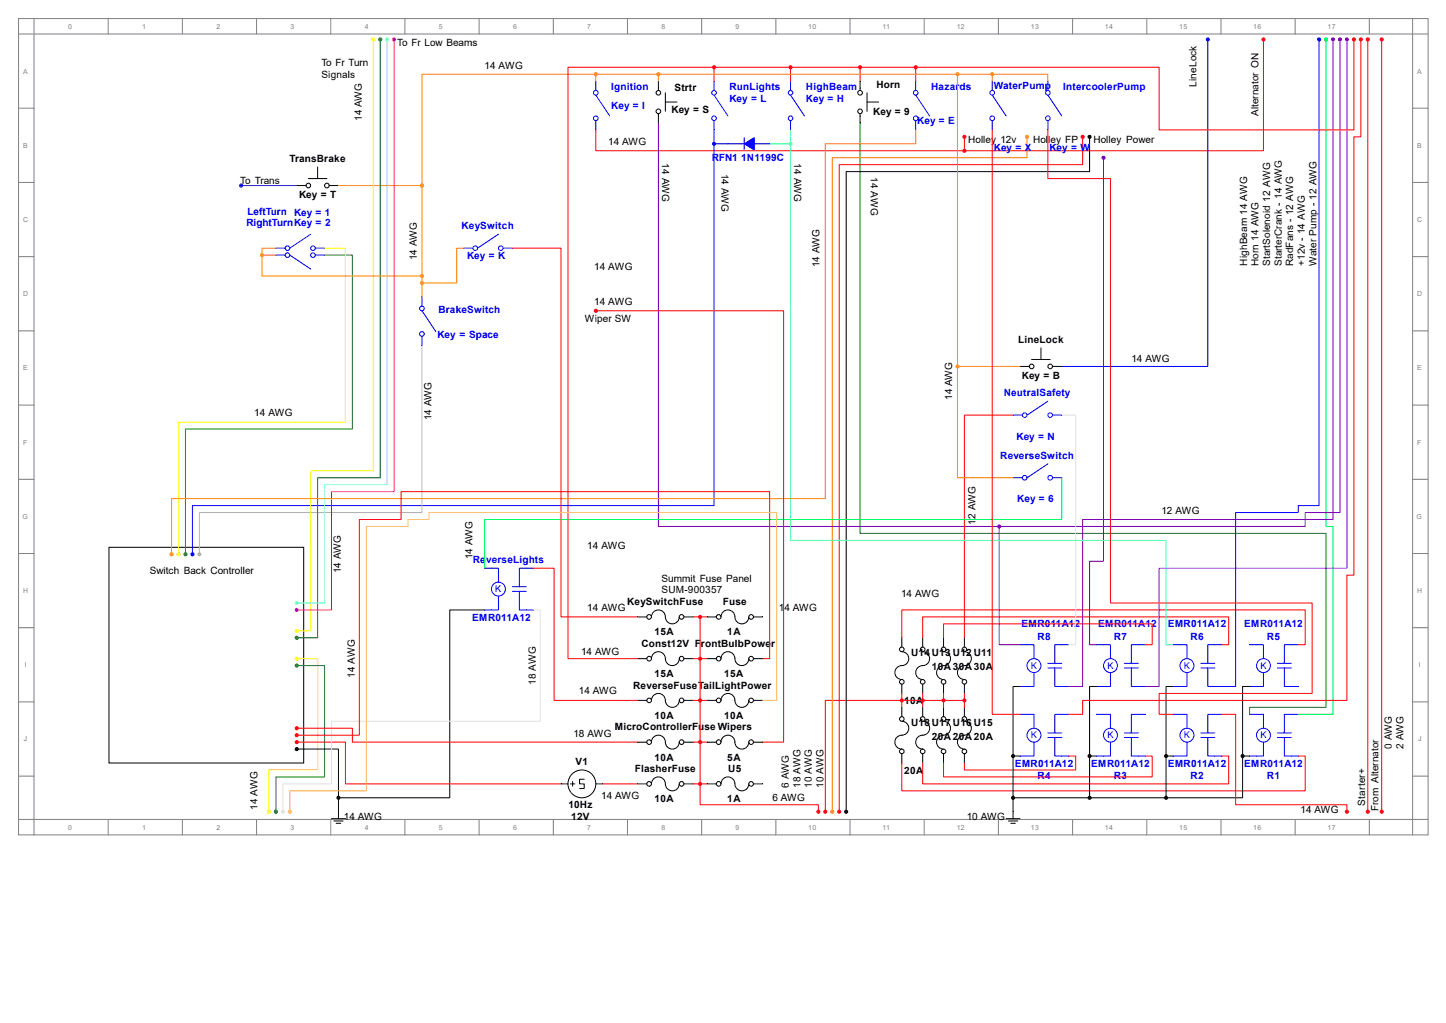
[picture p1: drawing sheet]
<svg xmlns="http://www.w3.org/2000/svg" width="594mm" height="420mm" viewBox="0 0 594 420" stroke-linecap="round" stroke-linejoin="round" font-family="sans-serif">
<g fill="none" stroke="#808080" stroke-width=".41">
<path d="M7.6 7.6h578.8v335.1h-578.8zM7.6 14h578.8M14 7.6v335.1M44.4 7.6v6.4M74.9 7.6v6.4M105.3 7.6v6.4M135.8 7.6v6.4M166.3 7.6v6.4M196.7 7.6v6.4M227.2 7.6v6.4M257.6 7.6v6.4M288.1 7.6v6.4"/>
<path d="M318.6 7.6v6.4M349 7.6v6.4M379.5 7.6v6.4M409.9 7.6v6.4M440.4 7.6v6.4M470.9 7.6v6.4M501.3 7.6v6.4M531.8 7.6v6.4M562.2 7.6v6.4M580 7.6v335.1M7.6 44.4h6.4M580 44.4h6.4"/>
<path d="M7.6 74.9h6.4M580 74.9h6.4M7.6 105.3h6.4M580 105.3h6.4M7.6 135.8h6.4M580 135.8h6.4M7.6 166.3h6.4M580 166.3h6.4M7.6 196.7h6.4M580 196.7h6.4M7.6 227.2h6.4M580 227.2h6.4"/>
<path d="M7.6 257.7h6.4M580 257.7h6.4M7.6 288.1h6.4M580 288.1h6.4M7.6 318.6h6.4M580 318.6h6.4M7.6 336.3h578.8M44.4 336.3v6.4M74.9 336.3v6.4M105.3 336.3v6.4M135.8 336.3v6.4M166.3 336.3v6.4"/>
<path d="M196.7 336.3v6.4M227.2 336.3v6.4M257.6 336.3v6.4M288.1 336.3v6.4M318.6 336.3v6.4M349 336.3v6.4M379.5 336.3v6.4M409.9 336.3v6.4M440.4 336.3v6.4M470.9 336.3v6.4M501.3 336.3v6.4M531.8 336.3v6.4"/>
<path d="M562.2 336.3v6.4"/>
</g>
<path d="M244.6 39l5.7 8.6" fill="none" stroke="#00f" stroke-width=".41"/>
<g fill="none" stroke="#00f" stroke-width=".41">
<path d="M244.6 49.5v3.8"/>
<circle cx="244.6" cy="48.5" r=".95"/>
</g>
<g fill="none" stroke="#00f" stroke-width=".41">
<path d="M244.6 33.3v3.8M293.2 39l5.7 8.6"/>
<circle cx="244.6" cy="38.1" r=".95"/>
</g>
<g fill="none" stroke="#000" stroke-width=".41">
<path d="M270.3 33.3v3.8M273.2 38.1v7.6M270.3 46.6v3.9M273.2 41.9h4.8"/>
<circle cx="270.3" cy="38.1" r=".95"/>
<circle cx="270.3" cy="45.7" r=".95"/>
</g>
<g fill="none" stroke="#00f" stroke-width=".41">
<path d="M293.2 49.5v3.8"/>
<circle cx="293.2" cy="48.5" r=".95"/>
</g>
<g fill="none" stroke="#00f" stroke-width=".41">
<path d="M293.2 33.3v3.8M324.6 39l5.7 8.6"/>
<circle cx="293.2" cy="38.1" r=".95"/>
</g>
<g fill="none" stroke="#00f" stroke-width=".41">
<path d="M324.6 49.5v3.8"/>
<circle cx="324.6" cy="48.5" r=".95"/>
</g>
<g fill="none" stroke="#00f" stroke-width=".41">
<path d="M324.6 33.3v3.8M127.6 96.1l-8.6 5.8"/>
<circle cx="324.6" cy="38.1" r=".95"/>
</g>
<g fill="none" stroke="#000" stroke-width=".41">
<path d="M353.2 33.3v3.8M356 38.1v7.6M353.2 46.6v3.9M356 41.9h4.8"/>
<circle cx="353.2" cy="38.1" r=".95"/>
<circle cx="353.2" cy="45.7" r=".95"/>
</g>
<g fill="none" stroke="#00f" stroke-width=".41">
<path d="M129.5 101.9h3.8"/>
<circle cx="128.5" cy="101.9" r=".95"/>
</g>
<g fill="none" stroke="#00f" stroke-width=".41">
<path d="M113.3 101.9h3.8M119 104.7l8.6 5.7"/>
<circle cx="118" cy="101.9" r=".95"/>
</g>
<g fill="none" stroke="#00f" stroke-width=".41">
<path d="M129.5 104.7h3.8"/>
<circle cx="128.5" cy="104.7" r=".95"/>
</g>
<g fill="none" stroke="#00f" stroke-width=".41">
<path d="M204.7 96.1l-8.6 5.8M113.3 104.7h3.8"/>
<circle cx="118" cy="104.7" r=".95"/>
</g>
<g fill="none" stroke="#00f" stroke-width=".41">
<path d="M206.6 101.9h3.8"/>
<circle cx="205.6" cy="101.9" r=".95"/>
</g>
<g fill="none" stroke="#00f" stroke-width=".41">
<path d="M190.4 101.9h3.8"/>
<circle cx="195.1" cy="101.9" r=".95"/>
</g>
<g fill="none" stroke="#000" stroke-width=".41">
<path d="M261.8 253.2h3.8M267.5 253.2a2.86 2.86 0 0 1 2.8-2.8 2.86 2.86 0 0 1 2.9 2.8 2.85 2.85 0 0 0 2.9 2.9 2.85 2.85 0 0 0 2.8-2.9M280.8 253.2h3.8M290.3 253.2h3.8M296 253.2a2.86 2.86 0 0 1 2.9-2.8 2.86 2.86 0 0 1 2.9 2.8 2.85 2.85 0 0 0 2.8 2.9 2.85 2.85 0 0 0 2.9-2.9M309.4 253.2h3.8M261.8 270.3h3.8M267.5 270.3a2.86 2.86 0 0 1 2.8-2.8 2.86 2.86 0 0 1 2.9 2.8 2.85 2.85 0 0 0 2.9 2.9 2.85 2.85 0 0 0 2.8-2.9M280.8 270.3h3.8M290.3 270.3h3.8M296 270.3a2.86 2.86 0 0 1 2.9-2.8 2.86 2.86 0 0 1 2.9 2.8 2.85 2.85 0 0 0 2.8 2.9 2.85 2.85 0 0 0 2.9-2.9M309.4 270.3h3.8"/>
<path d="M261.8 287.5h3.8M267.5 287.5a2.86 2.86 0 0 1 2.8-2.9 2.86 2.86 0 0 1 2.9 2.9 2.85 2.85 0 0 0 2.9 2.8 2.85 2.85 0 0 0 2.8-2.8M280.8 287.5h3.8M290.3 287.5h3.8M296 287.5a2.86 2.86 0 0 1 2.9-2.9 2.86 2.86 0 0 1 2.9 2.9 2.85 2.85 0 0 0 2.8 2.8 2.85 2.85 0 0 0 2.9-2.8M309.4 287.5h3.8M261.8 304.6h3.8M267.5 304.6a2.86 2.86 0 0 1 2.8-2.8 2.86 2.86 0 0 1 2.9 2.8 2.85 2.85 0 0 0 2.9 2.9 2.85 2.85 0 0 0 2.8-2.9M280.8 304.6h3.8M290.3 304.6h3.8M296 304.6a2.86 2.86 0 0 1 2.9-2.8 2.86 2.86 0 0 1 2.9 2.8 2.85 2.85 0 0 0 2.8 2.9 2.85 2.85 0 0 0 2.9-2.9M309.4 304.6h3.8"/>
<path d="M261.8 321.7h3.8M267.5 321.7a2.86 2.86 0 0 1 2.8-2.8 2.86 2.86 0 0 1 2.9 2.8 2.85 2.85 0 0 0 2.9 2.9 2.85 2.85 0 0 0 2.8-2.9M280.8 321.7h3.8M290.3 321.7h3.8M296 321.7a2.86 2.86 0 0 1 2.9-2.8 2.86 2.86 0 0 1 2.9 2.8 2.85 2.85 0 0 0 2.8 2.9 2.85 2.85 0 0 0 2.9-2.9M309.4 321.7h3.8"/>
<circle cx="266.5" cy="253.2" r=".95"/>
<circle cx="279.9" cy="253.2" r=".95"/>
<circle cx="295.1" cy="253.2" r=".95"/>
<circle cx="308.4" cy="253.2" r=".95"/>
<circle cx="266.5" cy="270.3" r=".95"/>
<circle cx="279.9" cy="270.3" r=".95"/>
<circle cx="295.1" cy="270.3" r=".95"/>
<circle cx="308.4" cy="270.3" r=".95"/>
<circle cx="266.5" cy="287.5" r=".95"/>
<circle cx="279.9" cy="287.5" r=".95"/>
<circle cx="295.1" cy="287.5" r=".95"/>
<circle cx="308.4" cy="287.5" r=".95"/>
<circle cx="266.5" cy="304.6" r=".95"/>
<circle cx="279.9" cy="304.6" r=".95"/>
<circle cx="295.1" cy="304.6" r=".95"/>
<circle cx="308.4" cy="304.6" r=".95"/>
<circle cx="266.5" cy="321.7" r=".95"/>
<circle cx="279.9" cy="321.7" r=".95"/>
<circle cx="295.1" cy="321.7" r=".95"/>
<circle cx="308.4" cy="321.7" r=".95"/>
</g>
<circle cx="287.5" cy="321.7" r=".63" fill="#f00"/>
<g fill="none" stroke="#f00" stroke-width=".41">
<path d="M284.6 321.7h5.7"/>
<circle cx="287.5" cy="321.7" r=".63"/>
</g>
<circle cx="287.5" cy="304.6" r=".63" fill="#f00"/>
<g fill="none" stroke="#f00" stroke-width=".41">
<path d="M284.6 304.6h5.7M287.5 304.6v17.1"/>
<circle cx="287.5" cy="304.6" r=".63"/>
</g>
<circle cx="287.5" cy="287.5" r=".63" fill="#f00"/>
<g fill="none" stroke="#f00" stroke-width=".41">
<path d="M284.6 287.5h5.7M287.5 287.5v17.1"/>
<circle cx="287.5" cy="287.5" r=".63"/>
</g>
<circle cx="287.5" cy="270.3" r=".63" fill="#f00"/>
<g fill="none" stroke="#f00" stroke-width=".41">
<path d="M284.6 270.3h5.7M287.5 270.3v17.2"/>
<circle cx="287.5" cy="270.3" r=".63"/>
</g>
<circle cx="287.5" cy="253.2" r=".63" fill="#f00"/>
<g fill="none" stroke="#f00" stroke-width=".41">
<path d="M284.6 253.2h5.7M287.5 253.2v17.1"/>
<circle cx="287.5" cy="253.2" r=".63"/>
</g>
<path d="M173.2 127.6l5.8 8.5" fill="none" stroke="#00f" stroke-width=".41"/>
<g fill="none" stroke="#00f" stroke-width=".41">
<path d="M173.2 138v3.8"/>
<circle cx="173.2" cy="137.1" r=".95"/>
</g>
<g fill="none" stroke="#00f" stroke-width=".41">
<path d="M173.2 121.8v3.9"/>
<circle cx="173.2" cy="126.6" r=".95"/>
</g>
<circle cx="244.6" cy="30.5" r=".63" fill="#ff8000"/>
<g fill="none" stroke="#ff8000" stroke-width=".41">
<path d="M244.6 30.5v2.8"/>
<circle cx="244.6" cy="30.5" r=".63"/>
</g>
<g fill="none" stroke="#00f" stroke-width=".41">
<path d="M515.9 293.2h2.9v5.7M530.2 293.2h-2.9v7.6M518.8 304.6v5.7h-2.9M524.5 300.8h5.7M524.5 302.7h5.7M527.3 302.7v7.6h2.9"/>
<circle cx="518.8" cy="301.8" r="2.86"/>
</g>
<path d="M530.2 293.2h2.9" fill="none" stroke="#00f" stroke-width=".41"/>
<path d="M530.2 310.3h2.9" fill="none" stroke="#00f" stroke-width=".41"/>
<path d="M513.1 293.2h2.8" fill="none" stroke="#00f" stroke-width=".41"/>
<g fill="none" stroke="#00f" stroke-width=".41">
<path d="M484.5 293.2h2.9v5.7M498.8 293.2h-2.9v7.6M487.4 304.6v5.7h-2.9M493.1 300.8h5.7M493.1 302.7h5.7M495.9 302.7v7.6h2.9M513.1 310.3h2.8"/>
<circle cx="487.4" cy="301.8" r="2.86"/>
</g>
<path d="M498.8 293.2h2.8" fill="none" stroke="#00f" stroke-width=".41"/>
<path d="M498.8 310.3h2.8" fill="none" stroke="#00f" stroke-width=".41"/>
<path d="M481.7 293.2h2.8" fill="none" stroke="#00f" stroke-width=".41"/>
<g fill="none" stroke="#00f" stroke-width=".41">
<path d="M453.1 293.2h2.9v5.7M467.4 293.2h-2.9v7.6M456 304.6v5.7h-2.9M461.7 300.8h5.7M461.7 302.7h5.7M464.5 302.7v7.6h2.9M481.7 310.3h2.8"/>
<circle cx="456" cy="301.8" r="2.86"/>
</g>
<path d="M467.4 293.2h2.8" fill="none" stroke="#00f" stroke-width=".41"/>
<path d="M467.4 310.3h2.8" fill="none" stroke="#00f" stroke-width=".41"/>
<path d="M450.2 293.2h2.9" fill="none" stroke="#00f" stroke-width=".41"/>
<g fill="none" stroke="#00f" stroke-width=".41">
<path d="M421.7 293.2h2.8v5.7M436 293.2h-2.9v7.6M424.5 304.6v5.7h-2.8M430.3 300.8h5.7M430.3 302.7h5.7M433.1 302.7v7.6h2.9M450.2 310.3h2.9"/>
<circle cx="424.5" cy="301.8" r="2.86"/>
</g>
<path d="M436 293.2h2.8" fill="none" stroke="#00f" stroke-width=".41"/>
<path d="M436 310.3h2.8" fill="none" stroke="#00f" stroke-width=".41"/>
<path d="M418.8 293.2h2.9" fill="none" stroke="#00f" stroke-width=".41"/>
<g fill="none" stroke="#00f" stroke-width=".41">
<path d="M515.9 264.6h2.9v5.7M518.8 276.1v5.7h-2.9M524.5 272.2h5.7M524.5 274.2h5.7M527.3 274.2v7.6h2.9M530.2 264.6h-2.9v7.6M418.8 310.3h2.9"/>
<circle cx="518.8" cy="273.2" r="2.86"/>
</g>
<path d="M530.2 264.6h2.9" fill="none" stroke="#00f" stroke-width=".41"/>
<path d="M530.2 281.8h2.9" fill="none" stroke="#00f" stroke-width=".41"/>
<path d="M513.1 264.6h2.8" fill="none" stroke="#00f" stroke-width=".41"/>
<g fill="none" stroke="#00f" stroke-width=".41">
<path d="M484.5 264.6h2.9v5.7M487.4 276.1v5.7h-2.9M493.1 272.2h5.7M493.1 274.2h5.7M495.9 274.2v7.6h2.9M498.8 264.6h-2.9v7.6M513.1 281.8h2.8"/>
<circle cx="487.4" cy="273.2" r="2.86"/>
</g>
<path d="M498.8 264.6h2.8" fill="none" stroke="#00f" stroke-width=".41"/>
<path d="M498.8 281.8h2.8" fill="none" stroke="#00f" stroke-width=".41"/>
<path d="M481.7 264.6h2.8" fill="none" stroke="#00f" stroke-width=".41"/>
<g fill="none" stroke="#00f" stroke-width=".41">
<path d="M453.1 264.6h2.9v5.7M456 276.1v5.7h-2.9M461.7 272.2h5.7M461.7 274.2h5.7M464.5 274.2v7.6h2.9M467.4 264.6h-2.9v7.6M481.7 281.8h2.8"/>
<circle cx="456" cy="273.2" r="2.86"/>
</g>
<path d="M467.4 264.6h2.8" fill="none" stroke="#00f" stroke-width=".41"/>
<path d="M467.4 281.8h2.8" fill="none" stroke="#00f" stroke-width=".41"/>
<path d="M450.2 264.6h2.9" fill="none" stroke="#00f" stroke-width=".41"/>
<g fill="none" stroke="#00f" stroke-width=".41">
<path d="M421.7 264.6h2.8v5.7M424.5 276.1v5.7h-2.8M430.3 272.2h5.7M430.3 274.2h5.7M433.1 274.2v7.6h2.9M436 264.6h-2.9v7.6M450.2 281.8h2.9"/>
<circle cx="424.5" cy="273.2" r="2.86"/>
</g>
<path d="M436 264.6h2.8" fill="none" stroke="#00f" stroke-width=".41"/>
<path d="M436 281.8h2.8" fill="none" stroke="#00f" stroke-width=".41"/>
<path d="M418.8 264.6h2.9" fill="none" stroke="#00f" stroke-width=".41"/>
<path d="M418.8 281.8h2.9" fill="none" stroke="#00f" stroke-width=".41"/>
<g fill="none" stroke="#000" stroke-width=".41">
<path d="M370.3 267.5a2.92 2.92 0 0 1 2.8 3.2 2.92 2.92 0 0 1-3.5 2.6 2.85 2.85 0 0 0-2.2 3.1 2.85 2.85 0 0 0 2.9 2.5M370.3 261.8v3.8M378.9 267.5a2.92 2.92 0 0 1 2.8 3.2 2.92 2.92 0 0 1-3.5 2.6 2.85 2.85 0 0 0-2.2 3.1 2.85 2.85 0 0 0 2.9 2.5M378.9 261.8v3.8M387.4 267.5a2.92 2.92 0 0 1 2.9 3.2 2.92 2.92 0 0 1-3.5 2.6 2.85 2.85 0 0 0-2.2 3.1 2.85 2.85 0 0 0 2.8 2.5M387.4 261.8v3.8M396 261.8v3.8M396 267.5a2.92 2.92 0 0 1 2.8 3.2 2.92 2.92 0 0 1-3.5 2.6 2.85 2.85 0 0 0-2.2 3.1 2.85 2.85 0 0 0 2.9 2.5M370.3 296a2.92 2.92 0 0 1 2.8 3.3 2.92 2.92 0 0 1-3.5 2.5 2.85 2.85 0 0 0-2.2 3.1 2.85 2.85 0 0 0 2.9 2.6M370.3 280.8v3.8M370.3 290.3v3.8M378.9 296a2.92 2.92 0 0 1 2.8 3.3 2.92 2.92 0 0 1-3.5 2.5 2.85 2.85 0 0 0-2.2 3.1 2.85 2.85 0 0 0 2.9 2.6"/>
<path d="M378.9 280.8v3.8M378.9 290.3v3.8M387.4 296a2.92 2.92 0 0 1 2.9 3.3 2.92 2.92 0 0 1-3.5 2.5 2.85 2.85 0 0 0-2.2 3.1 2.85 2.85 0 0 0 2.8 2.6M387.4 280.8v3.8M387.4 290.3v3.8M396 280.8v3.8M396 290.3v3.8M396 296a2.92 2.92 0 0 1 2.8 3.3 2.92 2.92 0 0 1-3.5 2.5 2.85 2.85 0 0 0-2.2 3.1 2.85 2.85 0 0 0 2.9 2.6M370.3 309.4v3.8M378.9 309.4v3.8M387.4 309.4v3.8M396 309.4v3.8"/>
<circle cx="370.3" cy="279.9" r=".95"/>
<circle cx="370.3" cy="266.5" r=".95"/>
<circle cx="378.8" cy="279.9" r=".95"/>
<circle cx="378.8" cy="266.5" r=".95"/>
<circle cx="387.4" cy="279.9" r=".95"/>
<circle cx="387.4" cy="266.5" r=".95"/>
<circle cx="396" cy="279.9" r=".95"/>
<circle cx="396" cy="266.5" r=".95"/>
<circle cx="370.3" cy="295.1" r=".95"/>
<circle cx="378.8" cy="295.1" r=".95"/>
<circle cx="387.4" cy="295.1" r=".95"/>
<circle cx="396" cy="295.1" r=".95"/>
<circle cx="370.3" cy="308.4" r=".95"/>
<circle cx="378.8" cy="308.4" r=".95"/>
<circle cx="387.4" cy="308.4" r=".95"/>
<circle cx="396" cy="308.4" r=".95"/>
</g>
<circle cx="396" cy="287.5" r=".63" fill="#f00"/>
<circle cx="396" cy="287.5" r=".63" fill="none" stroke="#f00" stroke-width=".41"/>
<circle cx="387.4" cy="287.5" r=".63" fill="#f00"/>
<circle cx="387.4" cy="287.5" r=".63" fill="none" stroke="#f00" stroke-width=".41"/>
<circle cx="378.8" cy="287.5" r=".63" fill="#f00"/>
<circle cx="378.8" cy="287.5" r=".63" fill="none" stroke="#f00" stroke-width=".41"/>
<g fill="none" stroke="#000" stroke-width=".41">
<path d="M413.1 336h5.7M414.1 337h3.8M415 337.9h1.9M416 333.2v2.8"/>
<circle cx="416" cy="310.3" r=".64"/>
<circle cx="447.4" cy="310.3" r=".63"/>
<circle cx="478.8" cy="310.3" r=".63"/>
<circle cx="510.2" cy="310.3" r=".63"/>
<circle cx="416" cy="327.5" r=".64"/>
<circle cx="447.4" cy="327.5" r=".63"/>
<circle cx="478.8" cy="327.5" r=".63"/>
</g>
<g fill="#000">
<circle cx="416" cy="310.3" r=".64"/>
<circle cx="447.4" cy="310.3" r=".63"/>
<circle cx="478.8" cy="310.3" r=".63"/>
<circle cx="510.2" cy="310.3" r=".63"/>
<circle cx="416" cy="327.5" r=".64"/>
<circle cx="447.4" cy="327.5" r=".63"/>
<circle cx="478.8" cy="327.5" r=".63"/>
</g>
<circle cx="370.3" cy="287.5" r=".63" fill="#f00"/>
<g fill="none" stroke="#f00" stroke-width=".41">
<path d="M370.3 261.8v-11.4h165.6v14.2h-2.8M378.9 261.8v-8.6h125.6v11.4h-2.9M387.4 261.8v-5.7h85.7v8.5h-2.9M370.3 287.5h25.7M370.3 284.6v5.7M378.9 284.6v5.7M387.4 284.6v5.7M396 284.6v5.7M438.8 310.3h2.9v5.7h-45.7v-2.8M470.2 310.3h2.9v8.6h-85.7v-5.7M501.6 310.3h2.9v11.4h-125.6v-8.5M533.1 310.3h2.8v14.3h-165.6v-11.4"/>
<circle cx="370.3" cy="287.5" r=".63"/>
</g>
<path d="M481.7 281.8h-2.9v28.5M513.1 281.8h-2.9v28.5M418.8 310.3h-2.8v22.9M450.2 310.3h-2.8v17.2M478.8 310.3h2.9M478.8 310.3v17.2M510.2 310.3v17.2h-31.4M510.2 310.3h2.9M416 327.5h62.8" fill="none" stroke="#000" stroke-width=".41"/>
<circle cx="336" cy="333.2" r=".63" fill="#f00"/>
<g fill="none" stroke="#f00" stroke-width=".41">
<path d="M287.5 321.7v8.6h48.5v2.9"/>
<circle cx="336" cy="333.2" r=".63"/>
</g>
<circle cx="338.9" cy="333.2" r=".63" fill="#f00"/>
<g fill="none" stroke="#f00" stroke-width=".41">
<path d="M370.3 287.5h-31.4v45.7"/>
<circle cx="338.9" cy="333.2" r=".63"/>
</g>
<path d="M353.2 50.5v168.4h191.3v71.4h-31.4v2.9" fill="none" stroke="#008000" stroke-width=".41"/>
<circle cx="544.5" cy="16.2" r=".63" fill="#0f0"/>
<g fill="none" stroke="#0f0" stroke-width=".41">
<path d="M544.5 16.2v199.9h2.8v77.1h-14.2"/>
<circle cx="544.5" cy="16.2" r=".63"/>
</g>
<circle cx="293.2" cy="27.6" r=".63" fill="#f00"/>
<g fill="none" stroke="#f00" stroke-width=".41">
<path d="M293.2 27.6v5.7"/>
<circle cx="293.2" cy="27.6" r=".63"/>
</g>
<circle cx="324.6" cy="27.6" r=".63" fill="#f00"/>
<g fill="none" stroke="#f00" stroke-width=".41">
<path d="M293.2 27.6h31.4v5.7"/>
<circle cx="324.6" cy="27.6" r=".63"/>
</g>
<circle cx="396" cy="56.2" r=".63" fill="#f00"/>
<circle cx="396" cy="56.2" r=".63" fill="none" stroke="#f00" stroke-width=".41"/>
<circle cx="341.7" cy="333.2" r=".63" fill="#ff8000"/>
<circle cx="341.7" cy="333.2" r=".63" fill="none" stroke="#ff8000" stroke-width=".41"/>
<circle cx="421.7" cy="56.2" r=".63" fill="#ff8000"/>
<g fill="none" stroke="#ff8000" stroke-width=".41">
<path d="M421.7 56.2v8.5h-80v268.5"/>
<circle cx="421.7" cy="56.2" r=".63"/>
</g>
<circle cx="561.6" cy="333.2" r=".63" fill="#f00"/>
<circle cx="561.6" cy="333.2" r=".63" fill="none" stroke="#f00" stroke-width=".41"/>
<circle cx="561.6" cy="16.2" r=".63" fill="#f00"/>
<g fill="none" stroke="#f00" stroke-width=".41">
<path d="M561.6 16.2v317"/>
<circle cx="561.6" cy="16.2" r=".63"/>
</g>
<circle cx="567.3" cy="333.2" r=".63" fill="#f00"/>
<circle cx="567.3" cy="333.2" r=".63" fill="none" stroke="#f00" stroke-width=".41"/>
<circle cx="567.3" cy="16.2" r=".63" fill="#f00"/>
<g fill="none" stroke="#f00" stroke-width=".41">
<path d="M567.3 16.2v317"/>
<circle cx="567.3" cy="16.2" r=".63"/>
</g>
<path d="M430.3 164.7l-8.6 5.7" fill="none" stroke="#00f" stroke-width=".41"/>
<g fill="none" stroke="#00f" stroke-width=".41">
<path d="M432.2 170.4h3.8"/>
<circle cx="431.2" cy="170.4" r=".95"/>
</g>
<g fill="none" stroke="#00f" stroke-width=".41">
<path d="M416 170.4h3.8"/>
<circle cx="420.7" cy="170.4" r=".95"/>
</g>
<circle cx="547.3" cy="16.2" r=".63" fill="#8000c0"/>
<circle cx="547.3" cy="16.2" r=".63" fill="none" stroke="#8000c0" stroke-width=".41"/>
<circle cx="550.2" cy="16.2" r=".63" fill="#8000c0"/>
<circle cx="550.2" cy="16.2" r=".63" fill="none" stroke="#8000c0" stroke-width=".41"/>
<circle cx="396" cy="61.9" r=".63" fill="#f00"/>
<g fill="none" stroke="#f00" stroke-width=".41">
<path d="M244.6 53.3v8.6h151.4v-5.7"/>
<circle cx="396" cy="61.9" r=".63"/>
</g>
<circle cx="518.8" cy="16.2" r=".63" fill="#f00"/>
<g fill="none" stroke="#f00" stroke-width=".41">
<path d="M518.8 16.2v45.7h-122.8"/>
<circle cx="518.8" cy="16.2" r=".63"/>
</g>
<circle cx="444.5" cy="56.2" r=".63" fill="#f00"/>
<circle cx="444.5" cy="56.2" r=".63" fill="none" stroke="#f00" stroke-width=".41"/>
<circle cx="344.6" cy="333.2" r=".63" fill="#f00"/>
<g fill="none" stroke="#f00" stroke-width=".41">
<path d="M444.5 56.2v11.4h-99.9v265.6"/>
<circle cx="344.6" cy="333.2" r=".63"/>
</g>
<g fill="#000">
<circle cx="447.4" cy="56.2" r=".63"/>
<circle cx="347.4" cy="333.2" r=".63"/>
</g>
<g fill="none" stroke="#000" stroke-width=".41">
<path d="M447.4 56.2v14.2h-100v262.8"/>
<circle cx="447.4" cy="56.2" r=".63"/>
<circle cx="347.4" cy="333.2" r=".63"/>
</g>
<circle cx="410.3" cy="216.1" r=".63" fill="#8000c0"/>
<g fill="none" stroke="#8000c0" stroke-width=".41">
<path d="M547.3 16.2v197h-102.8v68.6h-5.7M550.2 16.2v194.2h-14.3v5.7h-125.6M270.3 50.5v165.6h140M410.3 216.1v48.5h8.5"/>
<circle cx="410.3" cy="216.1" r=".63"/>
</g>
<g fill="none" stroke="#000" stroke-width=".41">
<path d="M418.8 150.4h3.8M423.6 147.6h7.6M427.4 142.8v4.8M432.2 150.4h3.8M418.8 281.8h-2.8v28.5"/>
<circle cx="423.6" cy="150.4" r=".95"/>
<circle cx="431.2" cy="150.4" r=".95"/>
</g>
<path d="M416 170.4h-20v91.4" fill="none" stroke="#f00" stroke-width=".41"/>
<path d="M436 170.4h5.7v94.2h-2.9" fill="none" stroke="#e1e1e1" stroke-width=".41"/>
<circle cx="270.3" cy="30.5" r=".63" fill="#ff8000"/>
<g fill="none" stroke="#ff8000" stroke-width=".41">
<path d="M244.6 30.5h25.7v2.8"/>
<circle cx="270.3" cy="30.5" r=".63"/>
</g>
<circle cx="495.9" cy="16.2" r=".64" fill="#00f"/>
<g fill="none" stroke="#00f" stroke-width=".41">
<path d="M495.9 16.2v134.2h-59.9"/>
<circle cx="495.9" cy="16.2" r=".64"/>
</g>
<circle cx="107.6" cy="104.7" r=".63" fill="#ff8000"/>
<g fill="none" stroke="#ff8000" stroke-width=".41">
<path d="M113.3 101.9h-5.7v2.8h5.7"/>
<circle cx="107.6" cy="104.7" r=".63"/>
</g>
<circle cx="393.1" cy="150.4" r=".63" fill="#ff8000"/>
<g fill="none" stroke="#ff8000" stroke-width=".41">
<path d="M393.1 150.4h25.7"/>
<circle cx="393.1" cy="150.4" r=".63"/>
</g>
<g fill="none" stroke="#000" stroke-width=".41">
<path d="M121.8 76.2h3.9M126.6 73.3h7.6M130.4 68.5v4.8M135.2 76.2h3.8"/>
<circle cx="126.6" cy="76.2" r=".95"/>
<circle cx="134.2" cy="76.2" r=".95"/>
</g>
<circle cx="173.2" cy="76.2" r=".63" fill="#ff8000"/>
<g fill="none" stroke="#ff8000" stroke-width=".41">
<path d="M244.6 30.5h-71.4v45.7h-34.2"/>
<circle cx="173.2" cy="76.2" r=".63"/>
</g>
<circle cx="453.1" cy="64.7" r=".63" fill="#8000c0"/>
<g fill="none" stroke="#8000c0" stroke-width=".41">
<path d="M453.1 64.7v165.7h-5.7v34.2h2.8"/>
<circle cx="453.1" cy="64.7" r=".63"/>
</g>
<circle cx="553" cy="16.2" r=".63" fill="#8000ff"/>
<g fill="none" stroke="#8000ff" stroke-width=".41">
<path d="M553 16.2v217h-77.1v48.6h-5.7"/>
<circle cx="553" cy="16.2" r=".63"/>
</g>
<circle cx="99" cy="76.2" r=".63" fill="#0000c0"/>
<g fill="none" stroke="#0000c0" stroke-width=".41">
<path d="M99 76.2h22.8"/>
<circle cx="99" cy="76.2" r=".63"/>
</g>
<path d="M430.3 190.4l-8.6 5.7" fill="none" stroke="#00f" stroke-width=".41"/>
<g fill="none" stroke="#00f" stroke-width=".41">
<path d="M432.2 196.1h3.8"/>
<circle cx="431.2" cy="196.1" r=".95"/>
</g>
<g fill="none" stroke="#00f" stroke-width=".41">
<path d="M416 196.1h3.8M201.8 233.2h2.9v5.7M216.1 233.2h-2.9v7.6M204.7 244.6v5.8h-2.9M210.4 240.8h5.7M210.4 242.7h5.7M213.2 242.7v7.7h2.9"/>
<circle cx="420.7" cy="196.1" r=".95"/>
<circle cx="204.7" cy="241.8" r="2.86"/>
</g>
<path d="M216.1 233.2h2.8" fill="none" stroke="#00f" stroke-width=".41"/>
<path d="M216.1 250.4h2.8" fill="none" stroke="#00f" stroke-width=".41"/>
<path d="M198.9 233.2h2.9" fill="none" stroke="#00f" stroke-width=".41"/>
<path d="M198.9 250.4h2.9" fill="none" stroke="#00f" stroke-width=".41"/>
<g fill="none" stroke="#000" stroke-width=".41">
<path d="M239.9 319.8h-1.9v1.9h1.9v2h-1.9M136.1 336h5.7M137.1 337h3.8M138 337.9h1.9M139 333.2v2.8M230.4 321.7h2.8M234.2 321.7h1.9M235.1 320.8v1.9M244.6 321.7h2.9"/>
<circle cx="238.9" cy="321.7" r="5.7"/>
</g>
<path d="M436 196.1v17.1h-237.1v20" fill="none" stroke="#0f0" stroke-width=".41"/>
<path d="M218.9 233.2h8.6v54.3h34.3M247.5 321.7h14.3" fill="none" stroke="#f00" stroke-width=".41"/>
<circle cx="555.9" cy="16.2" r=".63" fill="#f00"/>
<circle cx="555.9" cy="16.2" r=".63" fill="none" stroke="#f00" stroke-width=".41"/>
<path d="M305.6 59l4.1-2.5v5.1z" fill="#00f"/>
<path d="M304.6 59h5.7M305.6 59l4.1-2.5v5.1zM305.6 56.5v5.1" fill="none" stroke="#00f" stroke-width=".41"/>
<path d="M310.3 59h5.7" fill="none" stroke="#00f" stroke-width=".41"/>
<path d="M376 39l5.7 8.6M298.9 59h5.7" fill="none" stroke="#00f" stroke-width=".41"/>
<path d="M293.2 27.6h-60v242.7h28.6" fill="none" stroke="#f00" stroke-width=".41"/>
<g fill="none" stroke="#00f" stroke-width=".41">
<path d="M376 49.5v3.8"/>
<circle cx="376" cy="48.5" r=".95"/>
</g>
<g fill="none" stroke="#00f" stroke-width=".41">
<path d="M376 33.3v3.8"/>
<circle cx="376" cy="38.1" r=".95"/>
</g>
<circle cx="353.2" cy="27.6" r=".63" fill="#f00"/>
<g fill="none" stroke="#f00" stroke-width=".41">
<path d="M324.6 27.6h28.6v5.7"/>
<circle cx="353.2" cy="27.6" r=".63"/>
</g>
<path d="M44.7 224.7h80v88.5h-80z" fill="none" stroke="#000" stroke-width=".41"/>
<circle cx="76.2" cy="227.5" r=".63" fill="#008000"/>
<g fill="none" stroke="#008000" stroke-width=".41">
<path d="M133.3 104.7h11.4v71.4h-68.5v51.4"/>
<circle cx="76.2" cy="227.5" r=".63"/>
</g>
<circle cx="73.3" cy="227.5" r=".63" fill="#ff0"/>
<g fill="none" stroke="#ff0" stroke-width=".41">
<path d="M133.3 101.9h8.5v71.3h-68.5v54.3"/>
<circle cx="73.3" cy="227.5" r=".63"/>
</g>
<circle cx="293.2" cy="59" r=".63" fill="#00f"/>
<g fill="none" stroke="#00f" stroke-width=".41">
<path d="M293.2 53.3v5.7h5.7"/>
<circle cx="293.2" cy="59" r=".63"/>
</g>
<circle cx="79" cy="227.5" r=".63" fill="#00f"/>
<g fill="none" stroke="#00f" stroke-width=".41">
<path d="M293.2 59v148.5h-214.2v20"/>
<circle cx="79" cy="227.5" r=".63"/>
</g>
<circle cx="324.6" cy="59" r=".63" fill="#0ff"/>
<g fill="none" stroke="#0ff" stroke-width=".41">
<path d="M324.6 53.3v5.7h-8.6"/>
<circle cx="324.6" cy="59" r=".63"/>
</g>
<circle cx="541.6" cy="16.2" r=".63" fill="#00f"/>
<g fill="none" stroke="#00f" stroke-width=".41">
<path d="M541.6 16.2v191.3h-8.5v2.9h-25.7v71.4h-5.8"/>
<circle cx="541.6" cy="16.2" r=".63"/>
</g>
<path d="M324.6 59v162.8h154.2v42.8h2.9" fill="none" stroke="#0ff" stroke-width=".41"/>
<circle cx="81.9" cy="227.5" r=".63" fill="#b4b4b4"/>
<g fill="none" stroke="#b4b4b4" stroke-width=".41">
<path d="M173.2 141.8v68.6h-91.3v17.1"/>
<circle cx="81.9" cy="227.5" r=".63"/>
</g>
<circle cx="121.8" cy="258.9" r=".63" fill="#ff0"/>
<circle cx="121.8" cy="258.9" r=".63" fill="none" stroke="#ff0" stroke-width=".41"/>
<circle cx="110.4" cy="333.2" r=".63" fill="#ff0"/>
<circle cx="110.4" cy="333.2" r=".63" fill="none" stroke="#ff0" stroke-width=".41"/>
<circle cx="153.3" cy="16.2" r=".63" fill="#ff0"/>
<circle cx="153.3" cy="16.2" r=".63" fill="none" stroke="#ff0" stroke-width=".41"/>
<circle cx="121.8" cy="261.8" r=".63" fill="#008000"/>
<circle cx="121.8" cy="261.8" r=".63" fill="none" stroke="#008000" stroke-width=".41"/>
<circle cx="113.3" cy="333.2" r=".63" fill="#008000"/>
<circle cx="113.3" cy="333.2" r=".63" fill="none" stroke="#008000" stroke-width=".41"/>
<circle cx="156.1" cy="16.2" r=".63" fill="#008000"/>
<circle cx="156.1" cy="16.2" r=".63" fill="none" stroke="#008000" stroke-width=".41"/>
<circle cx="121.8" cy="270.3" r=".63" fill="#ff0"/>
<g fill="none" stroke="#ff0" stroke-width=".41">
<path d="M153.3 16.2v177h-25.7v65.7h-5.8M121.8 270.3h8.6v45.7h-20v17.2"/>
<circle cx="121.8" cy="270.3" r=".63"/>
</g>
<circle cx="121.8" cy="273.2" r=".63" fill="#008000"/>
<g fill="none" stroke="#008000" stroke-width=".41">
<path d="M156.1 16.2v179.9h-25.7v65.7h-8.6M121.8 273.2h11.5v45.7h-20v14.3"/>
<circle cx="121.8" cy="273.2" r=".63"/>
</g>
<circle cx="121.8" cy="250.4" r=".63" fill="#ff00c0"/>
<circle cx="121.8" cy="250.4" r=".63" fill="none" stroke="#ff00c0" stroke-width=".41"/>
<circle cx="121.8" cy="247.5" r=".63" fill="#57ffff"/>
<circle cx="121.8" cy="247.5" r=".63" fill="none" stroke="#57ffff" stroke-width=".41"/>
<circle cx="161.8" cy="16.2" r=".63" fill="#ff00c0"/>
<g fill="none" stroke="#ff00c0" stroke-width=".41">
<path d="M161.8 16.2v185.6h-25.7v48.6h-14.3"/>
<circle cx="161.8" cy="16.2" r=".63"/>
</g>
<circle cx="159" cy="16.2" r=".63" fill="#57ffff"/>
<g fill="none" stroke="#57ffff" stroke-width=".41">
<path d="M159 16.2v182.8h-25.7v48.5h-11.5"/>
<circle cx="159" cy="16.2" r=".63"/>
</g>
<g fill="#000">
<circle cx="121.8" cy="307.5" r=".63"/>
<circle cx="139" cy="327.5" r=".63"/>
</g>
<g fill="none" stroke="#000" stroke-width=".41">
<path d="M198.9 250.4h-14.2v77.1h-45.7M121.8 307.5h17.2v20M139 327.5v5.7"/>
<circle cx="121.8" cy="307.5" r=".63"/>
<circle cx="139" cy="327.5" r=".63"/>
</g>
<circle cx="121.8" cy="304.6" r=".63" fill="#f00"/>
<g fill="none" stroke="#f00" stroke-width=".41">
<path d="M121.8 304.6h20v17.1h88.6"/>
<circle cx="121.8" cy="304.6" r=".63"/>
</g>
<circle cx="116.1" cy="333.2" r=".63" fill="#e1e1e1"/>
<g fill="none" stroke="#e1e1e1" stroke-width=".41">
<path d="M218.9 250.4h2.9v45.6h-85.7v25.7h-20v11.5"/>
<circle cx="116.1" cy="333.2" r=".63"/>
</g>
<circle cx="70.4" cy="227.5" r=".63" fill="#ff8000"/>
<g fill="none" stroke="#ff8000" stroke-width=".41">
<path d="M376 53.3v5.7h-37.1v145.7h-268.5v22.8"/>
<circle cx="70.4" cy="227.5" r=".63"/>
</g>
<circle cx="121.8" cy="298.9" r=".63" fill="#f00"/>
<g fill="none" stroke="#f00" stroke-width=".41">
<path d="M121.8 298.9h22.9v5.7h117.1"/>
<circle cx="121.8" cy="298.9" r=".63"/>
</g>
<circle cx="121.8" cy="301.8" r=".63" fill="#f00"/>
<g fill="none" stroke="#f00" stroke-width=".41">
<path d="M210.4 101.9h20v151.3h31.4M313.2 270.3h2.8v-68.5h-151.3v11.4h-17.2v88.6h-25.7"/>
<circle cx="121.8" cy="301.8" r=".63"/>
</g>
<circle cx="119" cy="333.2" r=".63" fill="#ffc057"/>
<g fill="none" stroke="#ffc057" stroke-width=".41">
<path d="M313.2 287.5h5.7v-77.1h-142.8v2.8h-8.6v2.9h-17.1v108.5h-31.4v8.6"/>
<circle cx="119" cy="333.2" r=".63"/>
</g>
<circle cx="244.6" cy="127.6" r=".63" fill="#f00"/>
<g fill="none" stroke="#f00" stroke-width=".41">
<path d="M244.6 127.6h77.1v177h-8.5"/>
<circle cx="244.6" cy="127.6" r=".63"/>
</g>
<path d="M393.1 150.4v45.7h22.9" fill="none" stroke="#ff8000" stroke-width=".41"/>
<circle cx="173.2" cy="116.1" r=".63" fill="#ff8000"/>
<g fill="none" stroke="#ff8000" stroke-width=".41">
<path d="M190.4 101.9h-2.9v14.2h-14.3v5.7"/>
<circle cx="173.2" cy="116.1" r=".63"/>
</g>
<circle cx="173.2" cy="113.3" r=".63" fill="#ff8000"/>
<g fill="none" stroke="#ff8000" stroke-width=".41">
<path d="M173.2 76.2v39.9M107.6 104.7v8.6h65.6"/>
<circle cx="173.2" cy="113.3" r=".63"/>
</g>
<circle cx="376" cy="27.6" r=".63" fill="#f00"/>
<g fill="none" stroke="#f00" stroke-width=".41">
<path d="M555.9 16.2v37.1h-80v-25.7h-99.9M353.2 27.6h22.8M376 27.6v5.7"/>
<circle cx="376" cy="27.6" r=".63"/>
</g>
<path d="M450.2 281.8h-2.8v28.5" fill="none" stroke="#000" stroke-width=".41"/>
<path d="M407.4 39l5.7 8.6" fill="none" stroke="#00f" stroke-width=".41"/>
<g fill="none" stroke="#00f" stroke-width=".41">
<path d="M407.4 49.5v3.8"/>
<circle cx="407.4" cy="48.5" r=".95"/>
</g>
<g fill="none" stroke="#00f" stroke-width=".41">
<path d="M407.4 33.3v3.8"/>
<circle cx="407.4" cy="38.1" r=".95"/>
</g>
<circle cx="393.1" cy="30.5" r=".63" fill="#ff8000"/>
<g fill="none" stroke="#ff8000" stroke-width=".41">
<path d="M270.3 30.5h122.8v119.9"/>
<circle cx="393.1" cy="30.5" r=".63"/>
</g>
<path d="M407.4 53.3v239.9h11.4" fill="none" stroke="#f00" stroke-width=".41"/>
<circle cx="558.8" cy="16.2" r=".63" fill="#f00"/>
<g fill="none" stroke="#f00" stroke-width=".41">
<path d="M558.8 16.2v40h-2.9v179.9h-2.9v51.4h-108.5v5.7h-5.7"/>
<circle cx="558.8" cy="16.2" r=".63"/>
</g>
<path d="M430.3 39l5.7 8.6" fill="none" stroke="#00f" stroke-width=".41"/>
<g fill="none" stroke="#00f" stroke-width=".41">
<path d="M430.3 49.5v3.8"/>
<circle cx="430.3" cy="48.5" r=".95"/>
</g>
<g fill="none" stroke="#00f" stroke-width=".41">
<path d="M430.3 33.3v3.8"/>
<circle cx="430.3" cy="38.1" r=".95"/>
</g>
<circle cx="407.4" cy="30.5" r=".63" fill="#ff8000"/>
<g fill="none" stroke="#ff8000" stroke-width=".41">
<path d="M393.1 30.5h14.3M407.4 30.5h22.9v2.8M407.4 30.5v2.8"/>
<circle cx="407.4" cy="30.5" r=".63"/>
</g>
<circle cx="553" cy="333.2" r=".63" fill="#f00"/>
<g fill="none" stroke="#f00" stroke-width=".41">
<path d="M430.3 53.3v20h25.7v174.2h82.8v37.1h-62.9v8.6h5.8M501.6 293.2h5.8v37.1h45.6v2.9"/>
<circle cx="553" cy="333.2" r=".63"/>
</g>
<g font-size="4.1">
<text x="163.1" y="19">To Fr Low Beams</text>
<text x="132" y="27.2">To Fr Turn</text>
<text x="199" y="28.5">14 AWG</text>
<text x="132" y="32">Signals</text>
<text x="491.2" y="35.7" transform="rotate(-90 491.2 35.7)">LineLock</text>
<text x="277" y="37.4">Strtr</text>
<text x="359.8" y="36.1">Horn</text>
<text x="275.7" y="46.6">Key = S</text>
<text x="358.6" y="47.2">Key = 9</text>
<text x="516.8" y="47.6" transform="rotate(-90 516.8 47.6)">Alternator ON</text>
<text x="148.6" y="49.7" transform="rotate(-90 148.6 49.7)">14 AWG</text>
<text x="249.7" y="59.6">14 AWG</text>
<text x="397.6" y="58.6">Holley 12v</text>
<text x="424.2" y="58.6">Holley FP</text>
<text x="449" y="58.6">Holley Power</text>
<text x="118.8" y="66.5">TransBrake</text>
<text x="271.8" y="67.1" transform="rotate(90 271.8 67.1)">14 AWG</text>
<text x="296.2" y="71.2" transform="rotate(90 296.2 71.2)">14 AWG</text>
<text x="326.1" y="67.1" transform="rotate(90 326.1 67.1)">14 AWG</text>
<text x="98.6" y="75.4">To Trans</text>
<text x="357.5" y="72.8" transform="rotate(90 357.5 72.8)">14 AWG</text>
<text x="122.8" y="81.4">Key = T</text>
<text x="171.1" y="106.8" transform="rotate(-90 171.1 106.8)">14 AWG</text>
<text x="244" y="111">14 AWG</text>
<text x="336.4" y="109.6" transform="rotate(-90 336.4 109.6)">14 AWG</text>
<text x="512" y="109.1" transform="rotate(-90 512 109.1)">HighBeam 14 AWG</text>
<text x="516.8" y="109.1" transform="rotate(-90 516.8 109.1)">Horn 14 AWG</text>
<text x="521.5" y="109.1" transform="rotate(-90 521.5 109.1)">StartSolenoid 12 AWG</text>
<text x="526.3" y="109.1" transform="rotate(-90 526.3 109.1)">StarterCrank - 14 AWG</text>
<text x="531" y="109.1" transform="rotate(-90 531 109.1)">RadFans - 12 AWG</text>
<text x="535.8" y="109.1" transform="rotate(-90 535.8 109.1)">+12v - 14 AWG</text>
<text x="540.5" y="109.1" transform="rotate(-90 540.5 109.1)">Water Pump - 12 AWG</text>
<text x="244" y="125.3">14 AWG</text>
<text x="240.2" y="132.2">Wiper SW</text>
<text x="418.1" y="140.8">LineLock</text>
<text x="464.5" y="148.4">14 AWG</text>
<text x="419.6" y="155.7">Key = B</text>
<text x="391" y="164.2" transform="rotate(-90 391 164.2)">14 AWG</text>
<text x="104.4" y="170.9">14 AWG</text>
<text x="177.1" y="172.5" transform="rotate(-90 177.1 172.5)">14 AWG</text>
<text x="400.5" y="215.3" transform="rotate(-90 400.5 215.3)">12 AWG</text>
<text x="476.8" y="210.9">12 AWG</text>
<text x="241.1" y="225.2">14 AWG</text>
<text x="194" y="229.6" transform="rotate(-90 194 229.6)">14 AWG</text>
<text x="61.5" y="235.7">Switch Back Controller</text>
<text x="140" y="235.3" transform="rotate(-90 140 235.3)">14 AWG</text>
<text x="271.6" y="238.8">Summit Fuse Panel</text>
<text x="271.6" y="243.6">SUM-900357</text>
<text x="370" y="245.2">14 AWG</text>
<text x="241.1" y="250.9">14 AWG</text>
<text x="257.5" y="248.4">KeySwitchFuse</text>
<text x="296.8" y="248.4">Fuse</text>
<text x="319.8" y="250.9">14 AWG</text>
<text x="268.8" y="260.7">15A</text>
<text x="298.5" y="260.7">1A</text>
<text x="238.6" y="269">14 AWG</text>
<text x="263.4" y="265.5">Const12V FrontBulbPower</text>
<text x="374.1" y="269.3">U14 U13 U12 U11</text>
<text x="382.6" y="275">10A 30A30A</text>
<text x="145.7" y="278.1" transform="rotate(-90 145.7 278.1)">14 AWG</text>
<text x="220" y="281" transform="rotate(-90 220 281)">18 AWG</text>
<text x="268.8" y="277.9">15A</text>
<text x="297.3" y="277.9">15A</text>
<text x="237.7" y="284.9">14 AWG</text>
<text x="260" y="282.6">ReverseFuseTailLightPower</text>
<text x="371.2" y="289">10A</text>
<text x="252.4" y="299.8">MicroControllerFuse Wipers</text>
<text x="268.8" y="295">10A</text>
<text x="297.3" y="295">10A</text>
<text x="374.1" y="297.9">U18 U17 U16 U15</text>
<text x="235.4" y="302.3">18 AWG</text>
<text x="382.6" y="303.6">20A 20A20A</text>
<text x="571.5" y="307.3" transform="rotate(-90 571.5 307.3)">0 AWG</text>
<text x="576.3" y="307.3" transform="rotate(-90 576.3 307.3)">2 AWG</text>
<text x="236.3" y="314">V1</text>
<text x="260.6" y="316.9">FlasherFuse</text>
<text x="268.8" y="312.2">10A</text>
<text x="298.5" y="312.2">5A</text>
<text x="299" y="316.9">U5</text>
<text x="371.2" y="317.8">20A</text>
<text x="323.9" y="323.3" transform="rotate(-90 323.9 323.3)">6 AWG</text>
<text x="328.6" y="323.3" transform="rotate(-90 328.6 323.3)">18 AWG</text>
<text x="333.4" y="323.3" transform="rotate(-90 333.4 323.3)">10 AWG</text>
<text x="338.1" y="323.3" transform="rotate(-90 338.1 323.3)">10 AWG</text>
<text x="246.8" y="328">14 AWG</text>
<text x="268.8" y="329.3">10A</text>
<text x="298.5" y="329.3">1A</text>
<text x="317.2" y="328.6">6 AWG</text>
<text x="105.7" y="332.4" transform="rotate(-90 105.7 332.4)">14 AWG</text>
<text x="233.4" y="331.8">10Hz</text>
<text x="534" y="333.7">14 AWG</text>
<text x="560.6" y="330.6" transform="rotate(-90 560.6 330.6)">Starter+</text>
<text x="566" y="332.9" transform="rotate(-90 566 332.9)">From Alternator</text>
<text x="141.2" y="336.6">14 AWG</text>
<text x="234.5" y="336.6">12V</text>
<text x="396.9" y="336.6">10 AWG</text>
</g>
<g font-size="4.1" fill="#00f">
<text x="251" y="37">Ignition</text>
<text x="299.5" y="37">RunLights</text>
<text x="299.5" y="41.8">Key = L</text>
<text x="330.9" y="37">HighBeam</text>
<text x="330.9" y="41.8">Key = H</text>
<text x="382.4" y="37">Hazards</text>
<text x="408.1" y="36.4">WaterPump</text>
<text x="436.6" y="37">IntercoolerPump</text>
<text x="251" y="44.7">Key = I</text>
<text x="376.6" y="51">Key = E</text>
<text x="292.2" y="65.9">RFN1 1N1199C</text>
<text x="408.1" y="62.1">Key = X</text>
<text x="430.9" y="62.1">Key = W</text>
<text x="101.6" y="88.4">LeftTurn</text>
<text x="120.7" y="88.7">Key = 1</text>
<text x="101.2" y="92.9">RightTurnKey = 2</text>
<text x="189.5" y="94.1">KeySwitch</text>
<text x="191.8" y="106.2">Key = K</text>
<text x="180" y="128.4">BrakeSwitch</text>
<text x="179.6" y="138.9">Key = Space</text>
<text x="412.1" y="162.7">NeutralSafety</text>
<text x="417.4" y="180.5">Key = N</text>
<text x="410.7" y="188.4">ReverseSwitch</text>
<text x="417.7" y="206.2">Key = 6</text>
<text x="194.1" y="231.2">ReverseLights</text>
<text x="193.9" y="254.7">EMR011A12</text>
<text x="419.5" y="257.6">EMR011A12</text>
<text x="450.9" y="257.6">EMR011A12</text>
<text x="479.5" y="257.6">EMR011A12</text>
<text x="510.9" y="257.6">EMR011A12</text>
<text x="426" y="262.6">R8</text>
<text x="457.4" y="262.6">R7</text>
<text x="488.8" y="262.6">R6</text>
<text x="520.2" y="262.6">R5</text>
<text x="416.6" y="314.7">EMR011A12</text>
<text x="448.1" y="314.7">EMR011A12</text>
<text x="479.5" y="314.7">EMR011A12</text>
<text x="510.9" y="314.7">EMR011A12</text>
<text x="426" y="319.7">R4</text>
<text x="457.4" y="319.7">R3</text>
<text x="488.8" y="319.7">R2</text>
<text x="520.2" y="319.7">R1</text>
</g>
<g font-size="3.8" fill="#00f">
<text x="203.3" y="243">K</text>
<text x="423.3" y="274.4">K</text>
<text x="454.7" y="274.4">K</text>
<text x="486.1" y="274.4">K</text>
<text x="517.5" y="274.4">K</text>
<text x="423.3" y="303">K</text>
<text x="454.7" y="303">K</text>
<text x="486.1" y="303">K</text>
<text x="517.5" y="303">K</text>
</g>
<g font-size="2.8" fill="#808080">
<text x="27.9" y="11.8">0</text>
<text x="58.3" y="11.8">1</text>
<text x="88.9" y="11.8">2</text>
<text x="119.3" y="11.8">3</text>
<text x="149.8" y="11.8">4</text>
<text x="180.2" y="11.8">5</text>
<text x="210.7" y="11.8">6</text>
<text x="241.1" y="11.8">7</text>
<text x="271.6" y="11.8">8</text>
<text x="302" y="11.8">9</text>
<text x="331.9" y="11.8">10</text>
<text x="362.3" y="11.8">11</text>
<text x="392.8" y="11.8">12</text>
<text x="423.3" y="11.8">13</text>
<text x="453.7" y="11.8">14</text>
<text x="484.2" y="11.8">15</text>
<text x="514.6" y="11.8">16</text>
<text x="545.1" y="11.8">17</text>
<text x="9.5" y="30.2">A</text>
<text x="581.9" y="30.2">A</text>
<text x="9.5" y="60.7">B</text>
<text x="581.9" y="60.7">B</text>
<text x="9.5" y="91.1">C</text>
<text x="581.9" y="91.1">C</text>
<text x="9.5" y="121.6">D</text>
<text x="581.9" y="121.6">D</text>
<text x="9.5" y="152">E</text>
<text x="581.9" y="152">E</text>
<text x="9.5" y="182.5">F</text>
<text x="581.9" y="182.5">F</text>
<text x="9.2" y="212.9">G</text>
<text x="581.6" y="212.9">G</text>
<text x="9.5" y="243.4">H</text>
<text x="581.9" y="243.4">H</text>
<text x="10.2" y="273.9">I</text>
<text x="582.5" y="273.9">I</text>
<text x="9.8" y="304.3">J</text>
<text x="582.3" y="304.3">J</text>
<text x="27.9" y="340.5">0</text>
<text x="58.3" y="340.5">1</text>
<text x="88.9" y="340.5">2</text>
<text x="119.3" y="340.5">3</text>
<text x="149.8" y="340.5">4</text>
<text x="180.2" y="340.5">5</text>
<text x="210.7" y="340.5">6</text>
<text x="241.1" y="340.5">7</text>
<text x="271.6" y="340.5">8</text>
<text x="302" y="340.5">9</text>
<text x="331.9" y="340.5">10</text>
<text x="362.3" y="340.5">11</text>
<text x="392.8" y="340.5">12</text>
<text x="423.3" y="340.5">13</text>
<text x="453.7" y="340.5">14</text>
<text x="484.2" y="340.5">15</text>
<text x="514.6" y="340.5">16</text>
<text x="545.1" y="340.5">17</text>
</g>
</svg>
